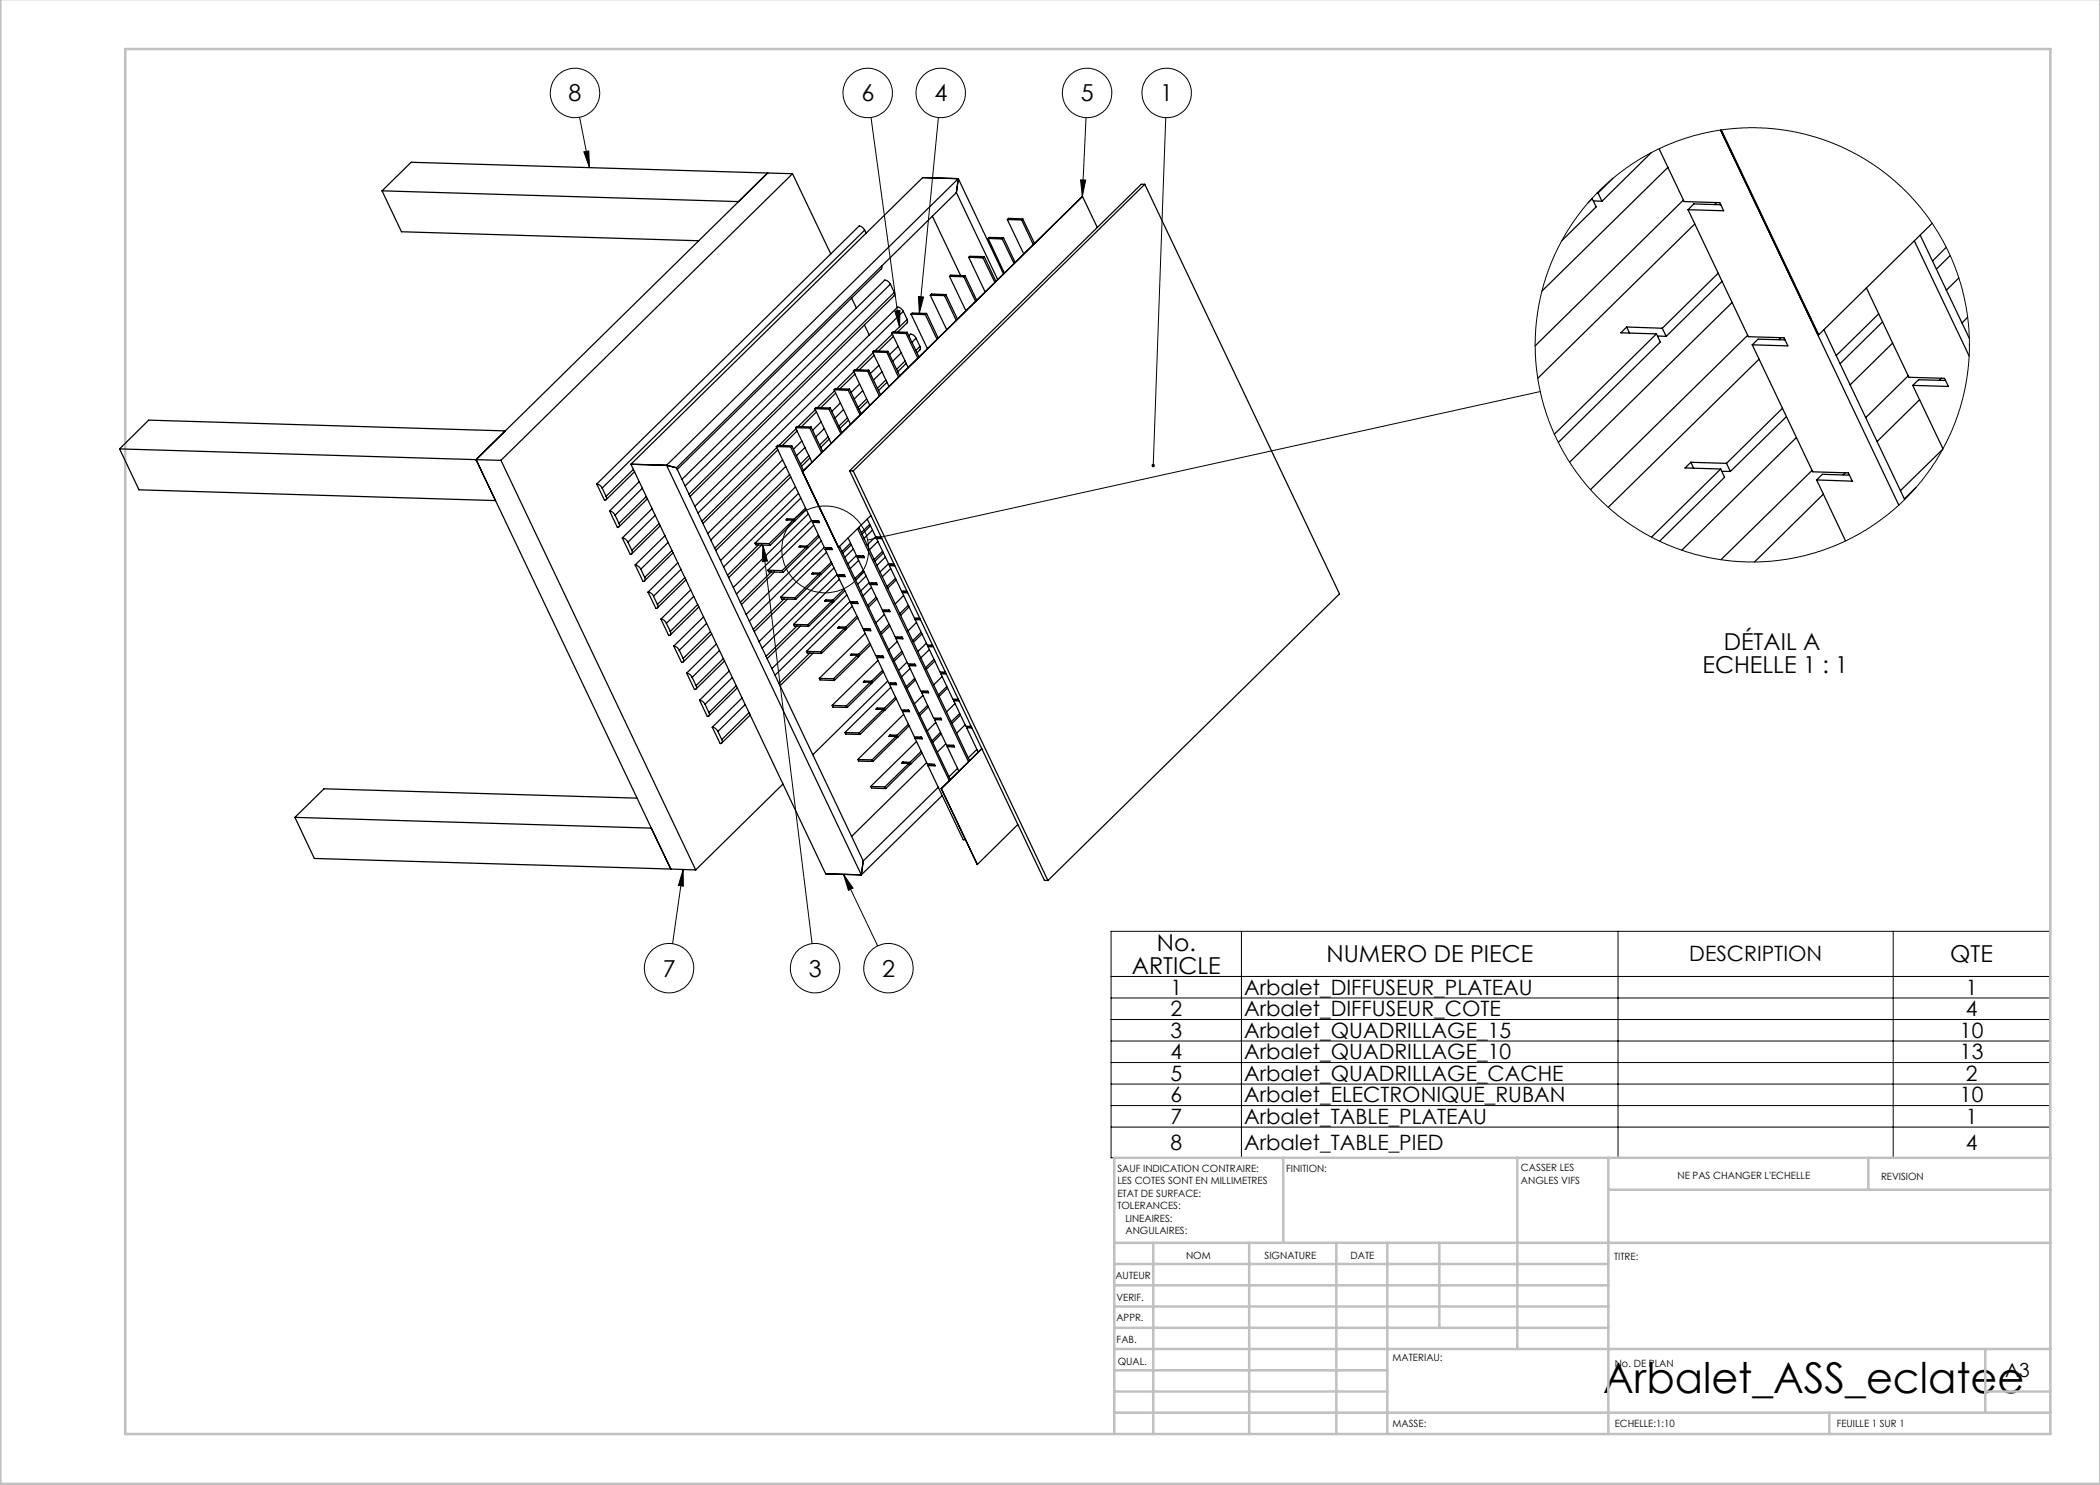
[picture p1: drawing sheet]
<svg xmlns="http://www.w3.org/2000/svg" width="420mm" height="297mm" viewBox="0 0 420 297" stroke-linecap="round" stroke-linejoin="round" font-family="sans-serif">
<g fill="none" stroke="#000" stroke-width=".2">
<path d="M115.9 23.5l2 10M116.8 30.4l1-.2 .1 3.3zM174.2 23.5l5.7 41.9M187.7 23.5l-3.8 39.1M216.1 36h1l-.6 3.3zM217.2 23.5l-.7 15.8M233.2 23.5l-2.6 69.6M183.7 59.3l1 .1-.8 3.2zM179 62.2l1-.1-.1 3.3zM308 78.3l-134.5 29.7M152.6 109l.9 3.2-1 .2zM152.6 109l9.8 79.7"/>
<path d="M136.6 173.9l.1 3.3-1-.1zM136.6 173.9l-2.1 14.8M168.7 174.9l1.9 2.7-.9 .5zM168.7 174.9l6.8 14.3M222.2 186.3h187.8v45.3h-187.8zM222.2 199.6h187.8M222.2 195.3h187.8M248.3 186.3v45.3M323.6 186.3v45.3M378.6 186.3v45.3M222.2 203.9h187.8M222.2 208.2h187.8"/>
<path d="M222.2 212.5h187.8M222.2 216.8h187.8M222.2 221.1h187.8M222.2 225.4h187.8"/>
<circle cx="115" cy="18.6" r="5"/>
<circle cx="173.5" cy="18.6" r="5"/>
<circle cx="188.1" cy="18.6" r="5"/>
<circle cx="217.4" cy="18.6" r="5"/>
<circle cx="233.3" cy="18.6" r="5"/>
<circle cx="350.5" cy="69" r="43.4"/>
<circle cx="165" cy="109.9" r="8.7"/>
<circle cx="133.8" cy="193.6" r="4.9"/>
<circle cx="163" cy="193.6" r="4.9"/>
<circle cx="177.7" cy="193.6" r="4.9"/>
</g>
<g fill="none" stroke="#c0c0c0" stroke-width=".5">
<path d="M.1 -.1v296.9h419.9M25 9.8h385.1v277h-385.1zM256.6 231.6v17M303.5 231.6v38.2M321.7 231.6v55.2M321.7 237.9h88.4M373.7 231.6v6.3M410.1 231.6h-187.3v55.2M222.8 248.6h187.3M222.8 257.1h98.9M222.8 252.8h98.9M230.6 248.6v38.2"/>
<path d="M249.8 248.6v38.2M267.3 248.6v38.2M277.5 248.6v38.2M287.9 248.6v17M222.8 265.6h98.9M222.8 261.3h98.9M222.8 278.3h54.7M222.8 274.1h54.7M222.8 269.8h187.3M397.1 278.3h13M397.1 269.8v12.7M222.8 282.5h187.3"/>
<path d="M365.9 282.5v4.3"/>
</g>
<path d="M116.8 30.4l1-.2 .1 3.3zM179 62.2l1-.1-.1 3.3zM183.7 59.3l1 .1-.8 3.2zM216.1 36h1l-.6 3.3zM230.4 92.9l-.1 .2 .3 .3v-.3v.3a.34 .34 0 0 0 .4-.4 .34 .34 0 0 0-.6-.1zM168.7 174.9l1.9 2.7-.9 .5zM152.6 109l.9 3.2-1 .2zM136.6 173.9l.1 3.3-1-.1z" fill="#000"/>
<g fill="none" stroke="#000" stroke-width=".25">
<path d="M76.4 38.2l71.3 2.1M76.4 38.2l3.9 8.2 59.4 1.8M153.5 34.6l-58.3 57.3M153.5 34.6l-71.3-2.1-5.8 5.7M153.5 34.6l5 .1M158.5 34.7l-58.3 57.4M158.5 34.7l7.7 16.1M191.3 38.5l8.2 17.4M191.3 38.5l-56 55.1M191.7 35.7l-7.2-.2-58.3 57.3M191.7 35.7l-.4 2.8M191.7 35.7l9 19.1"/>
<path d="M191.7 35.7l-58.4 57.4M216.5 39.3h.1M216.5 39.3l-56 55M216.5 39.3l3 6.2M229 36.9l38.9 81.9-58.3 57.3M229 36.9l-58.4 57.3M229 36.9h-.8l-58.3 57.3M318.3 39.8h.2M318.5 39.8l-.9 .7M318.5 39.8l.7 1.6-6.8 6.7M319.4 38.6h.2M319.6 38.6l.8 1.6"/>
<path d="M322.6 35.7l-3 2.9M330.3 30.5l-9.9 9.7M331.8 29.8l5 10.5 7.2 .2 .7 1.7-7.1-.3M333.6 33.5l-25.2 24.7M344.1 26l35.7 75M344.1 26l19.5 41h.1M344.3 26l19.4 41M170.3 59.6l1 2M172.9 46a1.47 1.47 0 0 0-1.1-.8l-52.5 51.6M172.9 46l-52.5 51.6M172.9 46l.3 .6M176.3 53.2v.6l-40.9 40.1"/>
<path d="M178.1 56.8a1.5 1.5 0 0 0-1.1-.8l-40.6 39.9M178.1 56.8l.8 1.7M178.1 56.8l-41.1 40.4M178.9 58.5v.7l-40.9 40.1M178.9 58.5l-41.1 40.3M186.1 59.1l3.2 6.8M186.1 59.1h2.8M186.5 43.2l5.6 11.9M188.9 59.1l2.3 5M189.2 58.9l-.3 .2M189.2 58.9l2.3 4.9M189.2 58.9l-2.9-.1-.2 .3"/>
<path d="M189.9 55.3l3.3 6.9M189.9 55.3h2.9M192.8 55.3l2.3 5M193 55.1l-.2 .2M193 55.1l2.3 4.9M193 55.1l-2.9-.1-.2 .3M193.7 51.5l3.3 6.9M193.7 51.5l2.9 .1M196.6 51.6l2.4 4.9M196.8 51.3l-.2 .3M196.8 51.3l2.4 5M196.8 51.3h-2.8l-.3 .2"/>
<path d="M197.6 47.7l3.3 6.9M197.6 47.7l2.8 .1M200.4 47.8l2.4 4.9M200.7 47.6l-.3 .2M200.7 47.6l2.3 4.9M200.7 47.6l-2.9-.1-.2 .2M201.5 43.9l3.3 6.9M201.5 43.9l2.8 .1M204.3 44l2.4 4.9M204.5 43.8l-.2 .2M204.5 43.8l2.4 4.9M204.5 43.8l-2.8-.1-.2 .2"/>
<path d="M318.7 40.2h1.7M336.7 40l-29.7 29.2M337.6 41.9l12.1 25.4 7.1 .3 .8 1.6-7.2-.2M338.9 44.8l-31.3 30.9M343.3 40.5l-.4 .4M343.6 54.6l-11.1 11M344.2 41l-5.4-.2-1.2 1.1M344.4 56.3l-11.2 11M373.3 57.6l8.5 17.9 7.1 .2 .8 1.6-7.1-.2M382.9 48.2l10.9 23M384 47l9.9 20.7M386.4 44.7l-22.7 22.3"/>
<path d="M389.3 49.5l-2.8 2.7M390 51.1l-2.7 2.7M391.8 55.6l-2.5 2.5M166.8 78l3.3 6.9M166.8 78l2.9 .1M166.9 78.2l-3.4 3.3M167.1 78.6l-3 3M169.7 78.1l2.3 4.9M169.9 77.8l-.2 .3M169.9 77.8l2.3 5M169.9 77.8l-2.9-.1-.2 .3M170.7 74.2l3.3 6.9"/>
<path d="M170.7 74.2l2.8 .1M170.7 74.4l-3.4 3.3M171 74.8l-3 2.9M171.9 76.8l-1.7 1.7M172.5 78.1l-1.6 1.7M172.9 65l.9 2M173.3 79.8l-1.7 1.7M173.5 74.3l2.4 4.9M173.7 74l-.2 .3M173.7 74l2.4 4.9M173.7 74l-2.8-.1-.2 .3M174.5 70.4l3.3 6.9"/>
<path d="M174.5 70.4l2.9 .1M174.6 70.6l-3.4 3.4M174.8 71l-3 3M175.8 73.1l-1.7 1.6M176.4 74.4l-1.7 1.6M177.2 76l-1.7 1.7M177.4 70.5l2.3 4.9M177.4 76.4l-1.7 1.7M177.6 70.3l-.2 .2M177.6 70.3l2.4 4.9M177.6 70.3l-2.9-.1-.2 .2M178.4 66.6l3.2 6.9"/>
<path d="M178.4 66.6l2.8 .1M178.5 66.8l-3.5 3.4M178.7 67.3l-3 2.9M179.6 69.2l-1.7 1.7M180.2 70.6l-1.7 1.6M180.7 62.3a1.44 1.44 0 0 0-1.2-.9l-40.5 39.9M180.7 62.3l.7 1.6M180.7 62.3l-41.1 40.3M181 72.2l-1.7 1.7M181.2 66.7l2.4 4.9M181.3 72.7l-1.8 1.7M181.4 63.9v.7l-1.9 1.8"/>
<path d="M181.4 66.5l-.2 .2M181.4 66.5l2.4 4.9M181.4 66.5l-2.8-.1-.2 .2M181.4 63.9l-2.5 2.5M181.8 67.2l.3-.4a1.33 1.33 0 0 1 1.1 .9M182.2 62.8l3.3 6.9M182.2 62.8l2.9 .1M183.2 67.7l.8 1.6M183.2 67.7l-.8 .8M184 69.3v.6l-.6 .7M184 69.3l-.8 .8M185.1 62.9l2.3 4.9"/>
<path d="M185.3 62.7l-.2 .2M185.3 62.7l2.3 4.9M185.3 62.7l-2.8-.1-.3 .2M325.3 65.4l7.2 .2M325.3 65.4l-1.1 1.2 7.1 .2M325.3 65.4l.6 1.2M331.3 66.8l-20.4 20.1M331.3 66.8l.8 1.6-20.4 20.1M331.5 67.2l1.7 .1M332.5 65.6l.7 1.7M346.4 60.5l-32.5 31.9M349.5 67.1l-31.4 30.8"/>
<path d="M350.4 69l12.1 25.4 7.2 .2 .8 1.6-7.2-.2M351.8 71.8l-30.1 29.7M356.2 67.5l-.4 .4M357 68l-5.4-.2-1.2 1.2M364.8 65.9l16.1 34M375.7 62.8l-8.5 8.3M376.5 64.4l-8.5 8.3M378.5 68.6l-8.5 8.4M381.6 75.2l-8.5 8.3M382.6 77.1l6 12.6M383.9 79.9l-8.5 8.4M388.3 75.6l-.4 .5"/>
<path d="M389.1 76.1l-5.4-.2-1.1 1.2M393.5 63.5l-1.1 1.1M23.9 89.8l5.8-5.8 71.3 2.2-5.8 5.7M23.9 89.8l71.3 2.1M23.9 89.8l3.9 8.2 71.3 2.1-3.9-8.2M95.2 91.9l5 .2M95.2 91.9l39 81.9M100.2 92.1l38.9 81.9M119.3 96.8a1.53 1.53 0 0 1 1.1 .8M119.3 96.8l1.6 3.2a.45 .45 0 0 0 .4-.2 .45 .45 0 0 0-.1-.5M120.4 97.6l.8 1.7M126.2 92.8l38.9 82 7.2 .2 .3-2.8"/>
<path d="M126.2 92.8l7.1 .3M126.7 93.9l-5.5 5.4M126.9 94.3l-5.7 5.6M127.8 96.3l-5.9 5.9M128.5 97.6l-5.5 5.4M129.3 99.3l-5.5 5.4M129.5 99.8l-5.7 5.6M133.3 93.1l39 81.9 16.2-15.9M133.3 93.1l2 .5M135.3 93.6l37.3 78.6M155.3 89.3l7 14.8 1.4 .1 .2 .3h-1.4M155.3 89.3l2.8 .1"/>
<path d="M155.4 89.5l-15 14.7M155.6 90l-15 14.7M156.5 92l-15 14.7M157.2 93.3l-15.1 14.7M157.9 94.9l-15 14.7M158.1 89.4l31.8 66.7M158.2 95.4l-15 14.7M158.4 89.2l-.3 .2M158.4 89.2l2.3 4.9M158.4 89.2l-2.9-.1-.2 .2M159.1 97.4l-15 14.7M159.1 85.5l3.3 6.9"/>
<path d="M159.1 85.5l2.9 .1M159.2 85.7l-3.4 3.4M159.4 86.2l-2.9 2.9M159.7 98.7l-15 14.7M160.2 99.6l-9.2 9.1M160.4 88.2l-1.7 1.6M160.5 94.3h.1M160.5 94.3l7.2 15.2M161 89.5l-1.7 1.7M161.8 91.1l-1.7 1.7M162 85.6l2.3 5M162 91.6l-1.7 1.7"/>
<path d="M162.2 85.4l-.2 .2M162.2 85.4l2.3 4.9M162.2 85.4l-2.9-.1-.2 .2M163 81.7l3.2 6.9M163 81.7l2.8 .1M163.1 81.9l-3.5 3.4M163.3 82.4l-3 2.9M164.2 84.4l-1.7 1.7M164.9 85.7l-1.7 1.7M165.6 87.3l-1.7 1.7M165.8 81.8l2.4 4.9M165.8 87.8l-1.7 1.7"/>
<path d="M166.1 81.6l-.3 .2M166.1 81.6l2.3 4.9M166.1 81.6l-2.9-.1-.2 .2M168.1 80.6l-1.7 1.7M168.7 81.9l-1.7 1.7M169.5 83.6l-1.7 1.6M169.7 84l-1.7 1.7M169.9 94.2h.7M169.9 94.2l39 81.9h.7M170.6 94.2l39 81.9M173.5 80.3l-1.7 1.6M338.2 92.5l7.1 .2"/>
<path d="M338.2 92.5l-1.2 1.1 7.1 .2M338.2 92.5l.5 1.2M344.1 93.8l-13.8 13.6M344.1 93.8l.8 1.7-13 12.7M344.3 94.3h1.8M345.3 92.7l.8 1.6M356.5 81.7l-11.2 11M357.3 83.3l-11.2 11M359.3 87.5l-22.9 22.5M362.4 94.1l-18.2 17.8M363.3 96l5.8 12.2M364.7 98.8l-13.8 13.6"/>
<path d="M369 94.6l-.4 .4M369.9 95l-5.4-.1-1.2 1.1M383.2 97.5l-2.3 2.3M388.5 89.8l-8.4 8.3M121.9 102.2a1.47 1.47 0 0 1 1.1 .8M121.9 102.2l1.6 3.3a.48 .48 0 0 0 .4-.3 .48 .48 0 0 0-.1-.5M123 103l.8 1.7M124.5 107.6a1.44 1.44 0 0 1 1.1 .8M124.5 107.6l1.5 3.3a.47 .47 0 0 0 .5-.3 .47 .47 0 0 0-.1-.5M125.6 108.4l.8 1.7M127 113a1.68 1.68 0 0 1 1.2 .8M127 113l1.6 3.3a.45 .45 0 0 0 .4-.3 .45 .45 0 0 0-.1-.5"/>
<path d="M128.2 113.8l.7 1.7M129.6 118.4a1.38 1.38 0 0 1 1.1 .8M129.6 118.4l1.6 3.3a.45 .45 0 0 0 .4-.3 .45 .45 0 0 0-.1-.5M130.4 101.7l-5.9 5.9M130.7 119.2l.8 1.7M131.1 103l-5.5 5.4M131.8 104.7l-5.4 5.4M132 105.2l-5.7 5.6M133 107.1l-6 5.9M133.6 108.5l-5.4 5.3M134.4 110.1l-5.5 5.4M134.6 110.6l-5.7 5.6"/>
<path d="M135.6 112.6l-6 5.8M136.2 113.9l-5.5 5.3M137 115.5l-5.5 5.4M137.2 116l-5.7 5.6M138.1 118l-5.9 5.8M138.7 119.3l-5.4 5.4M151 108.7l.2 .3 2.8 .1M151 108.7h2.8M151.7 109l-6.2 6.1M152.3 109l-6.6 6.5M153.6 114l.1 .4 2.9 .1M153.6 114l2.8 .1"/>
<path d="M153.8 108.7l.2 .4M154.2 114.4l-6.1 6.1M154.9 114.4l-6.6 6.5M156.1 119.4l.2 .4 2.8 .1M156.1 119.4l2.9 .2M156.4 114.1l.2 .4M156.8 119.8l-6.2 6.1M157.4 103.7l-.2 .3h1.4M157.4 103.7l1.5 .1M157.4 103.7l.2 .3M157.5 119.8l-6.7 6.5M158.6 104l-4.8 4.7"/>
<path d="M158.6 104l.2 .3-4.8 4.8M158.7 104.1h.3M158.9 103.8l.1 .3M159 119.6l.1 .3M160 109.2h1.4M160 109.2l-.2 .2h1.4M160 109.2l.1 .2M161.1 101.6l-2.2 2.2M161.2 109.4l-4.8 4.7M161.2 109.4l.2 .4-4.8 4.7M161.3 101.9l-2.3 2.2M161.3 109.5h.3"/>
<path d="M161.4 109.2l.2 .3M161.7 102.8l-15.1 14.7M162.3 104.1l-15 14.7M162.5 104.5l2.4 5 1.4 .1 .2 .3h-1.5M162.6 114.6h1.4M162.6 114.6l-.3 .2h1.5M162.6 114.6l.1 .2M162.7 105.1l-9.1 8.9M163.6 104.2l-.1 .1M163.7 107l-2.3 2.2M163.8 104.3l-1.1-.1-.2 .3M163.8 114.8l-4.8 4.8"/>
<path d="M163.8 114.8l.1 .4-4.8 4.7M163.8 107.3l-2.2 2.2M163.8 114.9h.4M164 114.6l.2 .3M164.3 108.2l-15.1 14.7M164.9 109.5l-15 14.7M165 109.9l2.5 5.1h1.4l.2 .3h-1.5M165.2 120l-.3 .2 1.4 .1M165.2 120h1.4M165.2 120l.1 .2M165.3 110.5l-9.2 8.9M166.2 109.6l-.1 .1"/>
<path d="M166.3 112.4l-2.3 2.2M166.4 109.7l-1.1-.1-.3 .3M166.4 112.7l-2.2 2.2M166.8 113.6l-15 14.7M167.4 114.9l-15 14.7M167.6 115.3l2.4 5.1h1.5l.1 .3h-1.4M167.7 109.5h.1M167.9 115.8l-9.2 9.1M167.9 109.3l22.2 46.6M168.8 115l-.1 .1M168.8 117.8l-2.2 2.2M168.9 115.1l-1-.1-.3 .3"/>
<path d="M169 118.1l-2.3 2.3M169.4 119l-15 14.7M169.6 107.6l1.7 3.6h1.4l.2 .3h-1.4M170.1 108.6l-1.7 1.7M170.3 109l-1.7 1.6M170.6 109.8l-1.7 1.7M171.3 111.1l-1.7 1.7M171.5 111.5l2.4 5.1h1.4l.2 .3h-1.5M171.5 105.7l22.2 46.7M171.7 112.1l-1.7 1.6M171.8 105.5l22.1 46.6M172.6 111.2l-.1 .1"/>
<path d="M172.7 114l-1.7 1.7M172.8 111.3h-1.1l-.2 .2M172.8 114.4l-1.7 1.6M173.2 115.2l-1.7 1.7M173.5 103.8l1.7 3.6h1M173.8 116.5l-1.6 1.7M174 104.8l-1.7 1.7M174 116.9l2.5 5.1h1.4l.1 .3h-1.4M174.1 105.2l-1.7 1.7M174.2 103.1l-6.5 6.4M174.3 117.5l-1.7 1.7M174.5 106l-1.7 1.7"/>
<path d="M175.1 107.3l-1.7 1.7M175.2 116.6l-.1 .1M175.2 119.4l-1.7 1.7M175.3 107.7l2.4 5.1h1.1M175.3 107.7h1.1M175.3 116.7h-1l-.3 .2M175.4 119.8l-1.7 1.7M175.6 108.3l-1.7 1.7M176.3 107.5h-.8l-.2 .2M176.5 110.2l-1.7 1.7M176.7 110.6l-1.7 1.7M177.1 111.4l-1.7 1.7"/>
<path d="M177.7 112.7l-1.7 1.7M177.9 113.1l2.4 5.1h1.1M177.9 113.1l1.1 .1M178.2 113.7l-1.7 1.7M178.9 112.9h-.8l-.2 .2M179.1 115.7l-1.7 1.6M179.2 116l-1.6 1.6M180.4 118.5l2.5 5.1h1M180.4 118.5l1.1 .1M180.7 119.1l-1.7 1.7M181.4 118.3h-.7l-.3 .2M132.2 123.8a1.33 1.33 0 0 1 1.1 .9"/>
<path d="M132.2 123.8l1.5 3.3a.48 .48 0 0 0 .5-.3 .48 .48 0 0 0-.1-.5M133.3 124.7l.8 1.6M134.8 129.2a1.47 1.47 0 0 1 1.1 .9M134.8 129.2l1.5 3.3a.47 .47 0 0 0 .4-.3 .47 .47 0 0 0-.1-.5M135.9 130.1l.7 1.6M137.3 134.6a1.47 1.47 0 0 1 1.1 .9M137.3 134.6l1.6 3.3a.45 .45 0 0 0 .4-.3 .45 .45 0 0 0-.1-.5M138.4 135.5l.8 1.6M139.6 120.9l-5.5 5.4M139.8 121.4l-5.7 5.6M140.7 123.4l-5.9 5.8M141.3 124.7l-5.4 5.4"/>
<path d="M142.1 126.3l-5.5 5.4M142.3 126.8l-5.7 5.6M143.3 128.8l-6 5.8M143.9 130.1l-5.5 5.4M144.7 131.7l-5.5 5.4M144.9 132.2l-5.7 5.6M145.8 134.2l-5.9 5.8M146.5 135.5l-5.5 5.4M147.2 137.1l-5.4 5.4M147.5 137.6l-5.7 5.6M148.4 139.6l-5.9 5.8M158.7 124.9l2.9 .1"/>
<path d="M158.7 124.9l.2 .3 2.8 .1M159.4 125.2l-6.2 6.1M160.1 125.2l-6.7 6.5M161.3 130.3l.1 .3 2.9 .1M161.3 130.3h2.8M161.6 125l.1 .3M162 130.6l-6.2 6.1M162.6 130.6l-6.6 6.6M163.9 135.7l.1 .3 2.9 .1M163.9 135.7h2.8M164.1 130.3l.2 .4M166.3 120.3l-4.7 4.7"/>
<path d="M166.3 120.3l.2 .3-4.8 4.7M166.4 120.3l.3 .1M166.6 120l.1 .4M166.7 135.7l.2 .4M167.7 125.4h1.5M167.7 125.4l-.2 .2 1.4 .1M167.7 125.4l.2 .2M168.9 125.7l-4.8 4.6M168.9 125.7l.2 .3-4.8 4.7M168.9 125.7l.4 .1M169.2 125.4l.1 .4M170 120.3l-15 14.7"/>
<path d="M170.2 120.7l2.4 5.1h1.4l.2 .3h-1.4M170.3 130.8h1.4M170.3 130.8l-.2 .2 1.4 .1M170.3 130.8l.1 .2M170.5 121.2l-9.2 9.1M171.3 120.4l-.1 .1M171.4 123.2l-2.2 2.2M171.5 120.5h-1.1l-.2 .2M171.5 131.1l-4.8 4.6M171.5 131.1l.2 .3-4.8 4.7M171.5 131.2h.4M171.6 123.5l-2.3 2.3"/>
<path d="M171.7 130.8l.2 .4M172.8 126.1l2.4 5.1h1.4l.1 .3h-1.4M172.9 136.2h1.4M172.9 136.2l-.3 .2 1.5 .1M172.9 136.2l.1 .3M173 126.7l-9.1 9M173.9 125.8l-.1 .1M174 128.6l-2.3 2.2M174.1 125.9h-1.1l-.2 .2M174.1 136.5l-4.8 4.7M174.1 136.5l.1 .3-4.8 4.7M174.1 136.6h.3"/>
<path d="M174.1 129l-2.2 2.2M174.3 136.2l.1 .4M175.3 131.5l2.4 5.1h1.5l.1 .3h-1.4M175.6 132.1l-9.2 9M176.5 131.2l-.1 .1M176.5 134.1l-2.2 2.1M176.6 122.3l2.4 5.1h1.4l.2 .4-1.4-.1M176.6 131.3h-1.1l-.2 .2M176.7 134.4l-2.3 2.2M176.9 122.9l-1.7 1.7M177.6 136.2l-15 14.8M177.8 122l-.1 .1"/>
<path d="M177.8 124.8l-1.7 1.7M177.9 122.1h-1.1l-.2 .2M177.9 136.9l2.4 5.1h1.5l.1 .3h-1.4M178 125.2l-1.7 1.7M178.2 137.5l-9.2 9M179 136.6v.1M179.1 139.4l-2.2 2.2M179.2 127.7l2.4 5.1 1.4 .1 .2 .3-1.4-.1M179.2 136.7h-1.1l-.2 .2M179.2 139.8l-2.2 2.2M179.5 128.3l-1.8 1.7M180.3 127.4l-.1 .1"/>
<path d="M180.4 130.2l-1.7 1.7M180.5 127.5h-1.1l-.2 .2M180.6 130.6l-1.8 1.7M181.4 132.4l-1.7 1.7M181.6 121.1l-1.6 1.6M181.8 133.1l2.4 5.1 1.4 .1 .1 .3-1.4-.1M181.8 121.4l-1.7 1.7M182 133.7l-1.7 1.7M182.9 132.8l-.1 .1M183 135.7l-1.7 1.6M183 123.9l2.5 5.1h1M183 123.9l1.1 .1"/>
<path d="M183.1 132.9h-1.1l-.2 .2M183.1 136l-1.7 1.7M183.3 124.5l-1.7 1.7M184 123.7h-.7l-.3 .2M184.2 126.5l-1.7 1.7M184.3 138.5l2.4 5.1h1.5l.1 .4-1.4-.1M184.4 126.8l-1.7 1.7M184.6 139.1l-1.7 1.7M185.3 128.7l-1.7 1.6M185.5 138.3h-.1M185.6 129.3l2.4 5.1h1.1M185.6 129.3l1.1 .1"/>
<path d="M185.6 138.3h-1.1l-.2 .2M185.9 129.9l-1.7 1.7M186.5 129.1h-.7l-.2 .2M186.8 131.9l-1.7 1.7M187 132.2l-1.8 1.7M188.2 134.8l2.4 5 1.1 .1M188.2 134.8h1M188.4 135.3l-1.7 1.7M189.1 134.5h-.7l-.2 .3M189.4 137.3l-1.7 1.7M189.5 137.6l-1.7 1.7M191.7 139.9h-.7l-.3 .3"/>
<path d="M127.4 159.6l-62.6-1.8-5.8 5.7M139.9 140a1.53 1.53 0 0 1 1.1 .9M139.9 140l1.6 3.3a.45 .45 0 0 0 .4-.3 .45 .45 0 0 0-.1-.5M141 140.9l.8 1.6M142.5 145.4a1.44 1.44 0 0 1 1.1 .9M142.5 145.4l1.5 3.3a.48 .48 0 0 0 .5-.3 .48 .48 0 0 0-.1-.5M143.6 146.3l.8 1.6M149 140.9l-5.4 5.4M149.8 142.5l-5.4 5.4M150 143l-5.7 5.6M156.6 156.8l-17.5 17.2M166.4 141.1l.2 .3 2.8 .1"/>
<path d="M166.4 141.1l2.9 .1M169 146.5l2.8 .1M169 146.5l.2 .3 2.8 .1M169.3 141.2l.1 .3M171.6 151.9l2.8 .1M171.6 151.9l.1 .3 2.9 .1M171.8 146.6l.2 .3M174.1 157.3l2.9 .1M174.1 157.3l.2 .3 2.8 .1M174.4 152l.2 .3M175.4 141.6l-.2 .2 1.4 .1M175.4 141.6h1.5"/>
<path d="M175.4 141.6l.1 .2M176.6 141.9l-4.8 4.7M176.6 141.9l.2 .3-4.8 4.7M176.7 142h.3M176.9 141.6l.1 .4M177 157.4l.1 .3M178 147l-.2 .2 1.4 .1M178 147h1.4M178 147l.1 .2M179.2 147.3l.2 .3-4.8 4.7M179.2 147.3l-4.8 4.7M179.2 147.4h.4"/>
<path d="M179.4 147l.2 .4M180.5 142.3l2.4 5.1h1.4l.2 .4-1.5-.1M180.6 152.4l1.4 .1M180.6 152.4l-.3 .2 1.5 .1M180.6 152.4l.1 .2M180.7 142.9l-9.1 9M181.6 142l-.1 .1M181.7 144.8l-2.3 2.2M181.8 142.1h-1.1l-.2 .2M181.8 152.7l-4.8 4.7M181.8 152.7l.1 .3-4.8 4.7M181.8 145.2l-2.2 2.2"/>
<path d="M181.8 152.8h.4M182 152.5l.2 .3M183 147.7l2.5 5.1 1.4 .1 .1 .3-1.4-.1M183.3 148.3l-9.2 9M184.2 147.4l-.1 .1M184.3 150.2l-2.3 2.3M184.4 147.5h-1.1l-.3 .2M184.4 150.6l-2.2 2.2M185.3 152.5l-15 14.8M185.5 141.1l-1.7 1.6M185.6 153.1l7.1 14.9h.4M185.7 141.4l-1.7 1.7"/>
<path d="M186.9 143.9l2.4 5.1h1.4l.2 .4-1.5-.1M186.9 152.9h-1.1l-.2 .2M187.1 144.5l-1.6 1.7M187.7 157.4l-15.1 14.8M188 143.6v.1M188.1 146.5l-1.7 1.7M188.2 143.8l-1.1-.1-.2 .2M188.2 157.7l8.2-7.9-8.1 7.9M188.2 157.7h.1M188.2 157.7l7.2 15.2M188.2 146.8l-1.7 1.7M188.3 157.7l7.2 15.2"/>
<path d="M189.2 148.8l-1.7 1.6M189.4 149.3l2.4 4.9M190.7 140.2l2.4 5 1.1 .1M190.7 140.2h1.1M190.8 149.2l-1.1-.1-.3 .2M191 140.7l-1.7 1.7M191.5 153.7l-1.7 1.6M191.9 142.7l-1.6 1.7M192.1 143l-1.7 1.7M193 145l-1.7 1.6M193.3 145.6l2.4 4.9M193.3 145.6h1.1"/>
<path d="M194.3 145.3h-.8l-.2 .3M195.4 149.9l-1.7 1.6M59 163.5l71.2 2.1 4 8.2M59 163.5l3.9 8.2 71.3 2.1M134.2 173.8l4.9 .2M195.4 172.9h.1M203.6 164.9l-8.1 8"/>
</g>
<text font-size="8.5" x="320.6" y="278.5">Arbalet_ASS_eclatee</text>
<g font-size="4.7">
<text x="113.7" y="20.3">8</text>
<text x="172.3" y="20.3">6</text>
<text x="186.9" y="20.3">4</text>
<text x="216.1" y="20.3">5</text>
<text x="232.1" y="20.3">1</text>
<text x="344.8" y="130.1">DÉTAIL A</text>
<text x="340.5" y="134.6">ECHELLE 1 : 1</text>
<text x="231.4" y="190.2">No.</text>
<text x="132.5" y="195.3">7</text>
<text x="161.7" y="195.3">3</text>
<text x="176.4" y="195.3">2</text>
<text x="226.4" y="194.7">ARTICLE</text>
<text x="265.3" y="192.4">NUMERO DE PIECE</text>
<text x="390.1" y="192.4">QTE</text>
</g>
<g font-size="4.2">
<text x="337.9" y="192.3">DESCRIPTION</text>
<text x="234.1" y="199">1</text>
<text x="234.1" y="203.3">2</text>
<text x="248.8" y="199">Arbalet_DIFFUSEUR_PLATEAU</text>
<text x="248.8" y="203.3">Arbalet_DIFFUSEUR_COTE</text>
<text x="393.2" y="199">1</text>
<text x="393.2" y="203.3">4</text>
<text x="234.1" y="207.6">3</text>
<text x="248.8" y="207.6">Arbalet_QUADRILLAGE_15</text>
<text x="392" y="207.6">10</text>
<text x="234.1" y="211.9">4</text>
<text x="248.8" y="211.9">Arbalet_QUADRILLAGE_10</text>
<text x="392" y="211.9">13</text>
<text x="234.1" y="216.2">5</text>
<text x="234.1" y="220.5">6</text>
<text x="248.8" y="216.2">Arbalet_QUADRILLAGE_CACHE</text>
<text x="248.8" y="220.5">Arbalet_ELECTRONIQUE_RUBAN</text>
<text x="392" y="220.5">10</text>
<text x="393.2" y="216.2">2</text>
<text x="234.1" y="224.8">7</text>
<text x="248.8" y="224.8">Arbalet_TABLE_PLATEAU</text>
<text x="393.2" y="224.8">1</text>
<text x="234.1" y="230">8</text>
<text x="248.8" y="230">Arbalet_TABLE_PIED</text>
<text x="393.2" y="230">4</text>
</g>
<text font-size="3.9" x="401" y="275.4">A3</text>
<g font-size="2">
<text x="223.5" y="234.4">SAUF INDICATION CONTRAIRE:</text>
<text x="223.5" y="236.9">LES COTES SONT EN MILLIMETRES</text>
<text x="223.5" y="239.4">ETAT DE SURFACE:</text>
<text x="257.2" y="234.4">FINITION:</text>
<text x="304.2" y="234.3">CASSER LES</text>
<text x="304.2" y="236.8">ANGLES VIFS</text>
<text x="335.5" y="235.8">NE PAS CHANGER L'ECHELLE</text>
<text x="376.2" y="236">REVISION</text>
<text x="223.5" y="241.9">TOLERANCES:</text>
<text x="225.1" y="244.4">LINEAIRES:</text>
<text x="225.1" y="246.9">ANGULAIRES:</text>
<text x="237.2" y="251.8">NOM</text>
<text x="252.9" y="251.7">SIGNATURE</text>
<text x="270.1" y="251.7">DATE</text>
<text x="223.1" y="255.9">AUTEUR</text>
<text x="322.8" y="252">TITRE:</text>
<text x="223.3" y="260.1">VERIF.</text>
<text x="223.3" y="264.2">APPR.</text>
<text x="223.3" y="268.6">FAB.</text>
<text x="223.5" y="272.9">QUAL.</text>
<text x="278.5" y="272.3">MATERIAU:</text>
<text x="323" y="273.4">No. DE PLAN</text>
<text x="278.5" y="285.3">MASSE:</text>
<text x="323" y="285.4">ECHELLE:1:10</text>
<text x="367.4" y="285.4">FEUILLE 1 SUR 1</text>
</g>
</svg>
